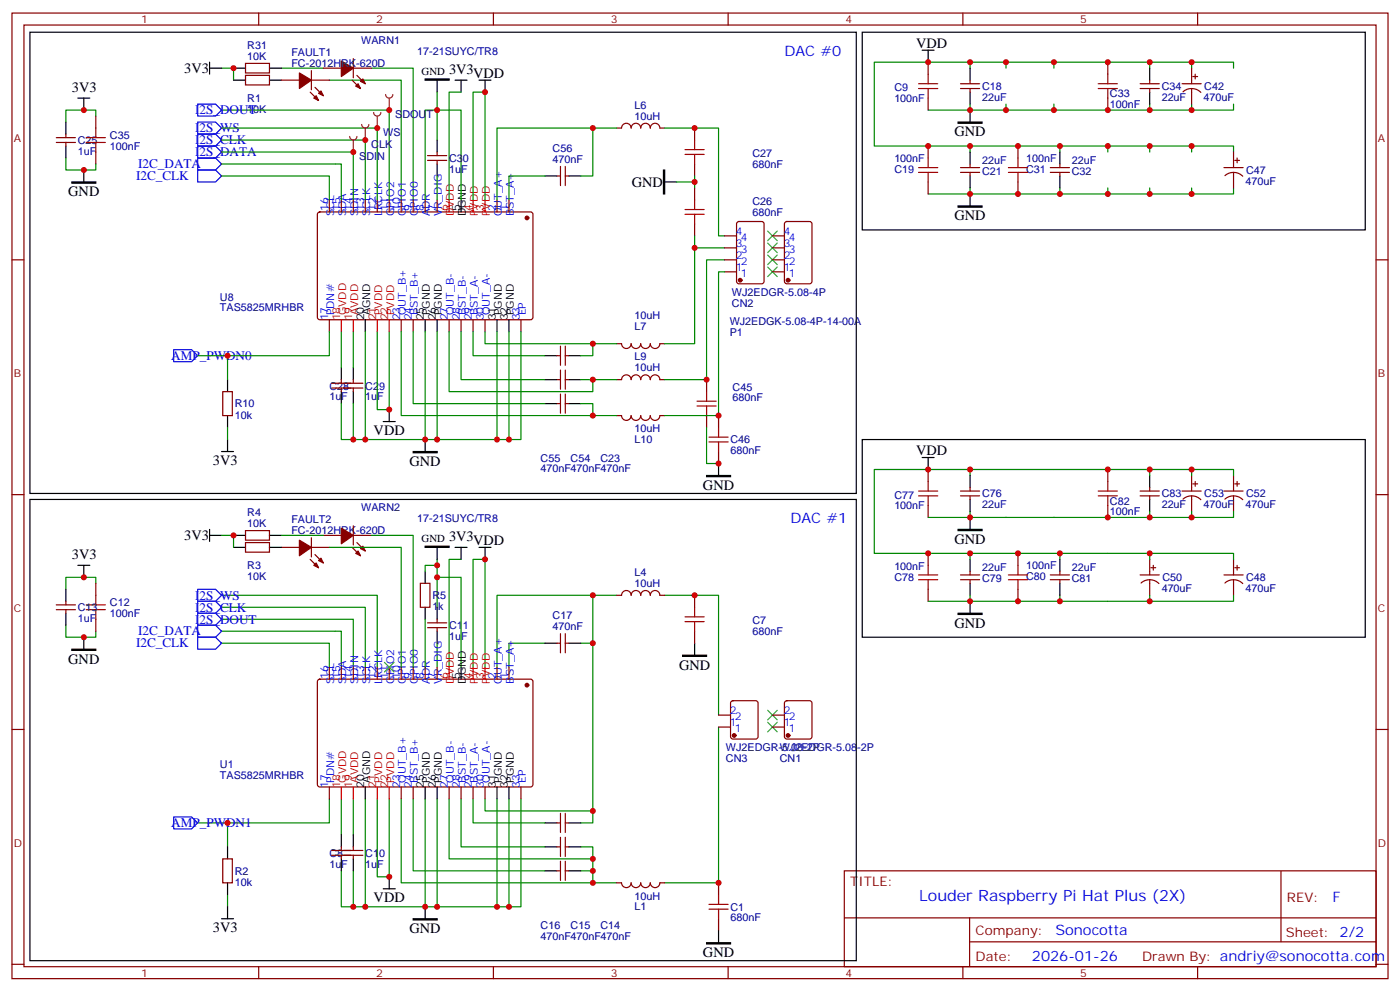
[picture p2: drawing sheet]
<svg xmlns="http://www.w3.org/2000/svg" width="412mm" height="292mm" viewBox="0 0 412 292" stroke-linecap="round" stroke-linejoin="round" font-family="sans-serif">
<g fill="none" stroke="#870000" stroke-width=".35">
<path d="M3.5 3.8h405.4v284.4h-405.4zM7.1 7.4h398.2v277.3h-398.2zM72.3 18.7h7.1v2.8h-7.1zM76.2 3.8v3.6M104.1 17.3v5.6M145.3 3.8v3.6M214.5 3.8v3.6M273.4 18.3v3.5M283.6 3.8v3.6M326.3 18.3v3.5M352.8 3.8v3.6M19.4 39.5v1"/>
<path d="M28.2 34.2v3.5M72.3 22.2h7.1v2.8h-7.1zM82.9 23.6h5.3M91.4 27.1l2.4 2.5M91.7 23.6h5.3M91.7 20.8v5.6M92.8 25.7l2.4 2.5M95.2 20.1h5.3M103.7 23.6l2.5 2.5M104.1 20.1h5.3M105.1 22.2l2.5 2.5M181.7 37.7h1.4a1.41 1.41 0 0 1 1.4-1.4 1.41 1.41 0 0 1 1.4 1.4 1.41 1.41 0 0 1 1.4-1.4 1.41 1.41 0 0 1 1.4 1.4 1.41 1.41 0 0 1 1.4-1.4 1.41 1.41 0 0 1 1.5 1.4 1.41 1.41 0 0 1 1.4-1.4 1.41 1.41 0 0 1 1.4 1.4h1.4"/>
<path d="M204.6 37.7v3.5M273.4 28.9v3.5M282.9 26.1h5.7M282.9 24.7h5.7M285.8 23.6v1.1M285.8 26.1v1M326.3 28.9v3.5M335.8 26.1h5.7M335.8 24.7h5.7M338.7 23.6v1.1M338.7 26.1v1M348.2 24.7h5.6"/>
<path d="M348.5 27a3.8 3.8 0 0 1 5.2 .2M351 20.1v4.6M351 26.1v4.6M351.4 22.5h1.4M352.1 21.8v1.4M16.6 41.9h5.6M16.6 40.5h5.6M19.4 41.9v1.1M28.2 44.8v3.5M97 58.9v3.5M100.5 58.9v3.5M104.1 58.9v3.5"/>
<path d="M107.6 58.9v3.5M111.1 58.9v3.5M114.7 58.9v3.5M118.2 58.9v3.5M121.7 58.9v3.5M125.2 58.9v3.5M125.9 47.2h5.7M125.9 45.8h5.7M128.8 44.8v1M128.8 47.2v1.1M128.8 58.9v3.5M146.4 58.9v3.5"/>
<path d="M149.9 58.9v3.5M164 51.8h1.1M165.1 49v5.6M166.5 49v5.6M166.5 51.8h1.1M204.6 48.3v3.5M204.6 55.4v3.5M273.4 43v3.5M273.4 53.6v3.5M282.9 49.4h5.7M282.9 50.8h5.7M285.8 48.3v1.1"/>
<path d="M285.8 50.8v1M299.9 43v3.5M299.9 53.6v3.5M309.4 49.4h5.6M309.4 50.8h5.6M312.2 48.3v1.1M312.2 50.8v1M360.5 49.4h5.7M360.8 51.7a3.8 3.8 0 0 1 5.3 .2M363.4 44.8v4.6M363.4 50.8v4.6M363.7 47.2h1.4"/>
<path d="M364.4 46.5v1.4M3.5 76.5h3.6M93.7 62.6l.5-.2 62.4 .1 .4 .6-.1 30.6-.6 .5-62.4-.1-.4-.6v-30.4zM204.6 65.9v3.6M405.3 76.5h3.6M97 94.2v3.5M118.2 94.2v3.5M121.7 94.2v3.5M132.3 94.2v3.5M135.8 94.2v3.5M139.3 94.2v3.5M142.9 94.2v3.5"/>
<path d="M153.5 94.2v3.5M65.6 115.3h2.8v7.1h-2.8zM97.7 114.3h9.2M97.7 112.9h9.2M100.5 111.8v1.1M100.5 114.3v1M104.1 111.8v1.1M104.1 114.3v1M164 104.7h1.1M164 111.8h1.1M164 118.9h1.1M165.1 101.9v5.7"/>
<path d="M165.1 109v5.6M165.1 116v5.7M166.5 101.9v5.7M166.5 109v5.6M166.5 116v5.7M166.5 104.7h1.1M166.5 111.8h1.1M166.5 118.9h1.1M181.7 101.2h1.4a1.41 1.41 0 0 0 1.4 1.4 1.41 1.41 0 0 0 1.4-1.4 1.41 1.41 0 0 0 1.4 1.4 1.41 1.41 0 0 0 1.4-1.4 1.41 1.41 0 0 0 1.4 1.4 1.41 1.41 0 0 0 1.5-1.4 1.41 1.41 0 0 0 1.4 1.4 1.41 1.41 0 0 0 1.4-1.4h1.4M181.7 111.8h1.4a1.41 1.41 0 0 1 1.4-1.4 1.41 1.41 0 0 1 1.4 1.4 1.41 1.41 0 0 1 1.4-1.4 1.41 1.41 0 0 1 1.4 1.4 1.41 1.41 0 0 1 1.4-1.4 1.41 1.41 0 0 1 1.5 1.4 1.41 1.41 0 0 1 1.4-1.4 1.41 1.41 0 0 1 1.4 1.4h1.4M208.1 111.8v3.5M181.7 122.4h1.4a1.41 1.41 0 0 0 1.4 1.4 1.41 1.41 0 0 0 1.4-1.4 1.41 1.41 0 0 0 1.4 1.4 1.41 1.41 0 0 0 1.4-1.4 1.41 1.41 0 0 0 1.4 1.4 1.41 1.41 0 0 0 1.5-1.4 1.41 1.41 0 0 0 1.4 1.4 1.41 1.41 0 0 0 1.4-1.4h1.4"/>
<path d="M208.1 122.4v3.5M211.7 122.4v3.5M211.7 133v3.5M273.4 138.3v3.5M326.3 138.3v3.5M3.5 145.7h3.6M273.4 148.8v3.6M282.9 144.6h5.7M282.9 146h5.7M285.8 143.5v1.1M285.8 146v1.1M326.3 148.8v3.6"/>
<path d="M335.8 144.6h5.7M335.8 146h5.7M338.7 143.5v1.1M338.7 146v1.1M348.2 144.6h5.6M348.5 147a3.8 3.8 0 0 1 5.2 .2M351 140v4.6M351 146v4.6M351.4 142.5h1.4M352.1 141.8v1.4M360.5 144.6h5.7M360.8 147a3.8 3.8 0 0 1 5.3 .2"/>
<path d="M363.4 140v4.6M363.4 146v4.6M363.7 142.5h1.4M364.4 141.8v1.4M405.3 145.7h3.6M273.4 162.9v3.6M273.4 173.5v3.6M282.9 169.3h5.7M282.9 170.7h5.7M285.8 168.2v1.1M285.8 170.7v1.1M299.9 162.9v3.6"/>
<path d="M299.9 173.5v3.6M309.4 169.3h5.6M309.4 170.7h5.6M312.2 168.2v1.1M312.2 170.7v1.1M335.8 169.3h5.7M336.1 171.7a3.8 3.8 0 0 1 5.3 .1M338.7 164.7v4.6M338.7 170.7v4.6M339 167.2h1.4M339.7 166.5v1.4M360.5 169.3h5.7"/>
<path d="M360.8 171.7a3.8 3.8 0 0 1 5.3 .1M363.4 164.7v4.6M363.4 170.7v4.6M363.7 167.2h1.4M364.4 166.5v1.4M3.5 214.8h3.6M405.3 214.8h3.6M248.7 256.4h156.6v28.3h-156.6zM377.3 256.5v20.8M248.7 270.3h156.5M285.6 277.3h119.6M285.6 270.3v14.1"/>
<path d="M3.5 284h3.6M76.2 284.7v3.5M145.3 284.7v3.5M214.5 284.7v3.5M283.6 284.7v3.5M352.8 284.7v3.5M405.3 284h3.6"/>
</g>
<g fill="none" stroke="#008700" stroke-width=".35">
<path d="M285.8 18.3v1.8M296.3 18.3h14.1v1.8M310.4 18.3h28.3v1.8M338.7 18.3h12.3v1.8M351 18.3h12.4v1.8M28.2 34.2v-1.8h-8.8v3.5M65.3 20.1h3.5v3.5M65.3 37.7h45.8v21.2M65.3 32.4h49.4v26.5M82.9 20.1h12.3M97 23.6h21.2v35.3M109.4 20.1h12.3v38.8"/>
<path d="M128.8 32.4h7v26.5M128.8 27.1v14.1M135.8 27.1h-3.5v31.8M174.6 37.7h7.1M195.8 37.7h15.9v31.8h1.7M273.4 32.4h22.9M285.8 30.7v1.7M296.3 20.1v-1.8h-38.8v24.7h28.3v1.8M296.3 30.7v1.7h14.1v-1.7M338.7 30.7v1.7h-28.3M351 30.7v1.7h-12.3M363.4 30.7v1.7h-12.4"/>
<path d="M19.4 46.5v3.6h8.8v-1.8M65.3 44.8h38.8v14.1M65.3 41.2h42.3v17.7M65.3 51.8h31.7v7.1M65.3 48.3h35.2v10.6M128.8 51.8v7.1M139.3 58.9v-31.8h3.6v31.8M160.5 51.8h-10.6v7.1M171.1 51.8h3.5v-14.1h-28.2v21.2M199.3 53.6h5.3v1.8M204.6 51.8v1.8M285.8 55.4v1.7h-12.4"/>
<path d="M285.8 43h26.4v1.8M312.2 43h14.1v1.8M312.2 55.4v1.7h-26.4M326.3 43h12.4v1.8M326.3 55.4v1.7h-14.1M338.7 55.4v1.7h-12.4M338.7 43h24.7v1.8M351 43v1.8M351 55.4v1.7M363.4 55.4v1.7h-24.7M204.6 69.5v3.5M213.4 76.5h-5.3v35.3h-12.3"/>
<path d="M213.4 73h-8.8v28.2h-8.8M97 97.7v7h-38.8M100.5 97.7v10.6M104.1 97.7v10.6M107.6 97.7v31.7h17.6M111.1 97.7v22.9h3.6v-22.9M118.2 97.7v24.7h56.4v-3.5h-3.5M121.7 97.7v21.2h38.8M125.2 97.7v31.7h28.3v-31.7M128.8 97.7v31.7M132.3 97.7v17.6h42.3v-3.5h-3.5M135.8 97.7v14.1h24.7"/>
<path d="M139.3 97.7v7h21.2M142.9 97.7v3.5h31.7v3.5h-3.5M146.4 97.7v31.7M149.9 97.7v31.7M67 104.7v7.1M100.5 118.9v10.5h3.6M104.1 118.9v10.5h3.5M174.6 101.2h7.1M174.6 111.8h7.1M67 125.9v3.5M174.6 122.4h7.1M208.1 125.9v10.6h3.6"/>
<path d="M285.8 138.3v1.7M338.7 138.3h12.3v1.7M351 138.3h12.4v1.7M285.8 150.6v1.8M338.7 150.6v1.8h-65.3M338.7 140v-1.7h-81.2v24.6h28.3v1.8M351 150.6v1.8h-12.3M363.4 150.6v1.8h-12.4M285.8 162.9h26.4v1.8M285.8 175.3v1.8h-12.4M312.2 175.3v1.8h-26.4M312.2 162.9h26.5v1.8"/>
<path d="M338.7 162.9h24.7v1.8M338.7 175.3v1.8h-26.5M363.4 175.3v1.8h-24.7"/>
</g>
<path d="M125.2 23.2h7.1v.4h-7.1zM282.2 35.9h7.1v.4h-7.1zM21.2 53.6h7v.3h-7zM195.4 50.1h.4v7h-.4zM282.2 60.6h7.1v.4h-7.1zM121.7 133h7.1v.3h-7.1zM208.1 140h7.1v.4h-7.1zM282.2 155.9h7.1v.3h-7.1zM282.2 180.6h7.1v.3h-7.1z" fill="#000" stroke="#000" stroke-width=".35"/>
<g fill="none" stroke="#000" stroke-width=".35">
<path d="M8.8 9.5h243.4v135.8h-243.4zM61.7 18.3v3.5M254 9.5h148.2v58.2h-148.2zM271.6 14.8h3.6M273.4 14.8v3.5M19.4 35.9v3.6M22.9 28.9h3.6M24.7 28.9v3.5M61.7 20.1h3.6M68.8 20.1h3.5M68.8 23.6h3.5M79.4 20.1h3.5"/>
<path d="M79.4 23.6h3.5M128.8 23.6v3.5M134.1 23.6h3.5M135.8 23.6v3.5M141.1 23.6h3.5M142.9 23.6v3.5M285.8 20.1v3.5M285.8 27.1v3.6M285.8 32.4v3.5M338.7 20.1v3.5M338.7 27.1v3.6M19.4 43v3.5"/>
<path d="M24.7 50.1v3.5M128.8 41.2v3.6M128.8 48.3v3.5M135.8 58.9v3.5M160.5 51.8h3.5M167.6 51.8h3.5M195.8 53.6h3.5M285.8 44.8v3.5M285.8 51.8v3.6M285.8 57.1v3.5M312.2 44.8v3.5M312.2 51.8v3.6"/>
<path d="M107.6 94.2v3.5M125.2 94.2v3.5M128.8 94.2v3.5M146.4 94.2v3.5M149.9 94.2v3.5M67 111.8v3.5M100.5 108.3v3.5M100.5 115.3v3.6M104.1 108.3v3.5M104.1 115.3v3.6M160.5 104.7h3.5M160.5 111.8h3.5"/>
<path d="M160.5 118.9h3.5M167.6 104.7h3.5M167.6 111.8h3.5M167.6 118.9h3.5M65.3 133h3.5M67 122.4v3.5M67 129.4v3.6M112.9 124.1h3.5M114.7 120.6v3.5M125.2 129.4v3.6M211.7 136.5v3.5M254 129.4h148.2v58.2h-148.2z"/>
<path d="M271.6 134.7h3.6M273.4 134.7v3.6M285.8 140v3.5M285.8 147.1v3.5M285.8 152.4v3.5M338.7 140v3.5M338.7 147.1v3.5M285.8 164.7v3.5M285.8 171.8v3.5M285.8 177.1v3.5M312.2 164.7v3.5M312.2 171.8v3.5"/>
</g>
<g fill="none" stroke="#a10000" stroke-width=".35">
<path d="M28.2 37.7v2.8M270.6 26.1h5.6M270.6 24.7h5.6M273.4 21.8v2.9M273.4 26.1v2.8M323.5 26.1h5.6M323.5 24.7h5.6M326.3 21.8v2.9M326.3 26.1v2.8M25.4 41.9h5.6M25.4 40.5h5.6M28.2 41.9v2.9"/>
<path d="M201.8 45.5h5.6M201.8 44.1h5.6M204.6 41.2v2.9M204.6 45.5v2.8M204.6 58.9v2.8M270.6 49.4h5.6M270.6 50.8h5.6M273.4 46.5v2.9M273.4 50.8v2.8M297 49.4h5.7M297 50.8h5.7M299.9 46.5v2.9"/>
<path d="M299.9 50.8v2.8M201.8 63.1h5.6M201.8 61.7h5.6M204.6 63.1v2.8M205.3 119.6h5.7M205.3 118.1h5.7M208.1 115.3v2.8M208.1 119.6v2.8M208.8 130.1h5.7M208.8 128.7h5.7M211.7 125.9v2.8M211.7 130.1v2.9"/>
<path d="M270.6 146h5.6M270.6 144.6h5.6M273.4 141.8v2.8M273.4 146v2.8M323.5 146h5.6M323.5 144.6h5.6M326.3 141.8v2.8M326.3 146v2.8M270.6 169.3h5.6M270.6 170.7h5.6M273.4 166.5v2.8M273.4 170.7v2.8"/>
<path d="M297 169.3h5.7M297 170.7h5.7M299.9 166.5v2.8M299.9 170.7v2.8"/>
</g>
<g fill="#870000" stroke="#870000" stroke-width=".35">
<path d="M106.9 23.2l.7 1.5-1.4-.7z"/>
<path d="M104.8 25.4l.7-.7 .7 1.4z"/>
<path d="M100.5 18l3.6 2.1-3.6 2.4z"/>
<path d="M94.5 26.8l.7 1.4-1.4-.7z"/>
<path d="M93.1 28.2l.7 1.4-1.4-.7z"/>
<path d="M88.2 21.5l3.5 2.1-3.5 2.5z"/>
<circle cx="155.2" cy="64.2" r=".53"/>
</g>
<path d="M132.3 58.9v3.5M139.3 58.9v3.5M142.9 58.9v3.5M100.5 94.2v3.5M104.1 94.2v3.5M111.1 94.2v3.5M114.7 94.2v3.5" fill="none" stroke="#f00" stroke-width=".35"/>
<path d="M58.2 35.9h5.3l1.8 1.8-1.8 1.8h-5.3zM58.2 39.5h5.3l1.8 1.7-1.8 1.8h-5.3zM58.2 30.7h5.3l1.8 1.7-1.8 1.8h-5.3zM58.2 43h5.3l1.8 1.8-1.8 1.7h-5.3zM58.2 46.5h5.3l1.8 1.8-1.8 1.8h-5.3zM58.2 50.1h5.3l1.8 1.7-1.8 1.8h-5.3zM51.2 103h5.2l1.8 1.7-1.8 1.8h-5.2z" fill="none" stroke="#00f" stroke-width=".35"/>
<path d="M103 40.2a1.06 1.06 0 0 0 1.1 1 1.06 1.06 0 0 0 1-1M104.1 41.2v3.6" fill="none" stroke="#8c2424" stroke-width=".35"/>
<circle cx="104.1" cy="44.8" r=".18" fill="#8c2424"/>
<path d="M106.5 36.7a1.06 1.06 0 0 0 1.1 1 1.06 1.06 0 0 0 1.1-1M107.6 37.7v3.5" fill="none" stroke="#8c2424" stroke-width=".35"/>
<circle cx="107.6" cy="41.2" r=".18" fill="#8c2424"/>
<path d="M110.1 33.1a1.06 1.06 0 0 0 1 1.1 1.06 1.06 0 0 0 1.1-1.1M111.1 34.2v3.5" fill="none" stroke="#8c2424" stroke-width=".35"/>
<circle cx="111.1" cy="37.7" r=".18" fill="#8c2424"/>
<g fill="none" stroke="#008700" stroke-width=".35">
<path d="M128.8 32.4h-3.6v26.5M213.4 80h-1.7v42.4h-15.9M65.3 157.7h3.5v3.5M82.9 157.7h12.3M109.4 157.7h12.3v38.8M28.2 171.8v-1.8h-8.8v3.5M65.3 175.3h45.8v21.2M65.3 178.8h42.3v17.7M97 161.2h21.2v35.3M128.8 170h7v26.5M128.8 166.5h-3.6v1.7M128.8 164.7v14.1"/>
<path d="M135.8 164.7h-3.5v31.8M174.6 175.3h7.1M195.8 175.3h15.9v35.3M19.4 184.1v3.5h8.8v-1.7M65.3 185.9h35.2v10.6M65.3 189.4h31.7v7.1M65.3 182.4h38.8v14.1M125.2 182.4v14.1M128.8 189.4v7.1M139.3 196.5v-31.8h3.6v31.8M160.5 189.4h-10.6v7.1M171.1 189.4h3.5v-14.1h-28.2v21.2"/>
<path d="M174.6 189.4v49.4M211.7 214.1v45.9h-15.9M97 235.3v7h-38.8M100.5 235.3v10.6M104.1 235.3v10.6M107.6 235.3v31.7h17.6M111.1 235.3v22.9h3.6v-22.9M118.2 235.3v24.7h56.4v-3.6h-3.5M121.7 235.3v21.1h38.8M125.2 235.3v31.7h28.3v-31.7M128.8 235.3v31.7M132.3 235.3v17.6h42.3v-3.5h-3.5"/>
<path d="M135.8 235.3v14.1h24.7M139.3 235.3v7h21.2M142.9 235.3v3.5h31.7v3.5h-3.5M146.4 235.3v31.7M149.9 235.3v31.7M67 242.3v7.1M100.5 256.4v10.6h3.6M104.1 256.4v10.6h3.5M174.6 260h7.1M174.6 252.9v3.5M67 263.5v3.5"/>
</g>
<g fill="none" stroke="#870000" stroke-width=".35">
<path d="M213.4 76.5h3.6M213.4 73h3.6M213.4 69.5h3.6M217.2 65.4l.5-.2h6.7l.6 .5 .1 17.2-.5 .6-6.9 .1-.7-.5v-17.2zM227.5 76.5h3.6M227.5 73h3.6M227.5 69.5h3.6M231.3 65.4l.5-.2h6.7l.6 .5 .1 17.2-.5 .6-6.9 .1-.7-.5v-17.2zM213.4 80h3.6M227.5 80h3.6M72.3 159.8h7.1v2.8h-7.1zM72.3 156.2h7.1v2.9h-7.1z"/>
<path d="M91.7 158.4v5.6M95.2 157.7h5.3M104.1 154.8v5.7M104.1 157.7h5.3M105.1 159.8l2.5 2.4M16.6 179.5h5.6M16.6 178.1h5.6M19.4 177.1v1M19.4 179.5v1.1M28.2 171.8v3.5M82.9 161.2h5.3M91.4 164.7l2.4 2.5"/>
<path d="M91.7 161.2h5.3M92.8 163.3l2.4 2.5M103.7 161.2l2.5 2.5M123.8 171.8h2.8v7h-2.8zM181.7 175.3h1.4a1.41 1.41 0 0 1 1.4-1.4 1.41 1.41 0 0 1 1.4 1.4 1.41 1.41 0 0 1 1.4-1.4 1.41 1.41 0 0 1 1.4 1.4 1.41 1.41 0 0 1 1.4-1.4 1.41 1.41 0 0 1 1.5 1.4 1.41 1.41 0 0 1 1.4-1.4 1.41 1.41 0 0 1 1.4 1.4h1.4M204.6 175.3v3.5M28.2 182.4v3.5M97 196.5v3.5M100.5 196.5v3.5M104.1 196.5v3.5M107.6 196.5v3.5M111.1 196.5v3.5"/>
<path d="M114.7 196.5v3.5M118.2 196.5v3.5M121.7 196.5v3.5M125.2 196.5v3.5M125.9 184.8h5.7M125.9 183.4h5.7M128.8 182.4v1M128.8 184.8v1.1M128.8 196.5v3.5M146.4 196.5v3.5M149.9 196.5v3.5M164 189.4h1.1"/>
<path d="M165.1 186.6v5.6M166.5 186.6v5.6M166.5 189.4h1.1M204.6 185.9v3.5M93.7 200.2l.5-.2h62.4l.4 .7-.1 30.6-.6 .4h-62.4l-.4-.7v-30.3zM211.7 214.1h3.5M211.7 210.6h3.5M215.4 206.5l.5-.2h6.7l.5 .2 .2 .5v9.9l-.2 .5-.5 .2h-6.7l-.5-.2-.2-.5v-9.9zM227.5 214.1h3.6M227.5 210.6h3.6M231.3 206.5l.5-.2h6.7l.5 .2 .2 .5v9.9l-.3 .5-.4 .2h-6.7l-.5-.2-.2-.5v-9.9zM97 231.7v3.6"/>
<path d="M118.2 231.7v3.6M121.7 231.7v3.6M132.3 231.7v3.6M135.8 231.7v3.6M139.3 231.7v3.6M142.9 231.7v3.6M153.5 231.7v3.6M165.1 239.5v5.6M166.5 239.5v5.6M65.6 252.9h2.8v7.1h-2.8zM97.7 251.8h9.2M97.7 250.4h9.2"/>
<path d="M100.5 249.4v1M100.5 251.8v1.1M104.1 249.4v1M104.1 251.8v1.1M164 256.4h1.1M164 249.4h1.1M164 242.3h1.1M165.1 246.6v5.6M165.1 253.6v5.7M166.5 246.6v5.6M166.5 253.6v5.7M166.5 256.4h1.1"/>
<path d="M166.5 249.4h1.1M166.5 242.3h1.1M181.7 260h1.4a1.41 1.41 0 0 0 1.4 1.4 1.41 1.41 0 0 0 1.4-1.4 1.41 1.41 0 0 0 1.4 1.4 1.41 1.41 0 0 0 1.4-1.4 1.41 1.41 0 0 0 1.4 1.4 1.41 1.41 0 0 0 1.5-1.4 1.41 1.41 0 0 0 1.4 1.4 1.41 1.41 0 0 0 1.4-1.4h1.4M211.7 260v3.5M211.7 270.5v3.6"/>
</g>
<g fill="#870000" stroke="#870000" stroke-width=".35">
<path d="M94.5 164.4l.7 1.4-1.4-.7z"/>
<path d="M92.4 166.5l.7-.7 .7 1.4z"/>
<path d="M88.2 159.1l3.5 2.1-3.5 2.5z"/>
<path d="M106.2 161.5l.7-.7 .7 1.4z"/>
<path d="M104.8 162.9l.7-.7 .7 1.5z"/>
<path d="M100.5 155.5l3.6 2.2-3.6 2.4z"/>
<circle cx="218" cy="82.5" r=".53"/>
<circle cx="232.1" cy="82.5" r=".53"/>
<circle cx="155.2" cy="201.8" r=".53"/>
<circle cx="216.3" cy="216.6" r=".53"/>
<circle cx="232.1" cy="216.6" r=".53"/>
</g>
<g fill="none" stroke="#3c3" stroke-width=".35">
<path d="M226.1 68.1l2.9 2.8M226.1 71.6l2.9 2.8M226.1 75.1l2.9 2.8M226.1 78.6l2.9 2.9M229 68.1l-2.9 2.8M229 71.6l-2.9 2.8M229 75.1l-2.9 2.8M229 78.6l-2.9 2.9M113.2 195.1l2.9 2.8M116.1 195.1l-2.9 2.8M226.1 212.7l2.9 2.8M226.1 209.2l2.9 2.8"/>
<path d="M229 212.7l-2.9 2.8M229 209.2l-2.9 2.8"/>
</g>
<g fill="none" stroke="#000" stroke-width=".35">
<path d="M8.8 147.1h243.4v135.8h-243.4zM61.7 157.7h3.6M61.7 155.9v3.5M68.8 157.7h3.5M79.4 157.7h3.5M19.4 173.5v3.6M22.9 166.5h3.6M24.7 166.5v3.5M68.8 161.2h3.5M79.4 161.2h3.5M125.2 168.2v3.6M125.2 178.8v3.6"/>
<path d="M128.8 161.2v3.5M128.8 178.8v3.6M134.1 161.2h3.5M135.8 161.2v3.5M141.1 161.2h3.5M142.9 161.2v3.5M19.4 180.6v3.5M24.7 187.6v3.6M128.8 185.9v3.5M135.8 196.5v3.5M160.5 189.4h3.5M167.6 189.4h3.5"/>
<path d="M204.6 189.4v3.5M107.6 231.7v3.6M125.2 231.7v3.6M128.8 231.7v3.6M146.4 231.7v3.6M149.9 231.7v3.6M67 249.4v3.5M67 260v3.5M100.5 245.9v3.5M100.5 252.9v3.5M104.1 245.9v3.5M104.1 252.9v3.5"/>
<path d="M114.7 258.2v3.5M160.5 256.4h3.5M160.5 249.4h3.5M160.5 242.3h3.5M167.6 256.4h3.5M167.6 249.4h3.5M167.6 242.3h3.5M65.3 270.5h3.5M67 267v3.5M112.9 261.7h3.5M125.2 267v3.5M211.7 274.1v3.5"/>
</g>
<path d="M125.2 160.8h7.1v.4h-7.1zM21.2 191.2h7v.3h-7zM201.1 192.9h7v.4h-7zM121.7 270.5h7.1v.4h-7.1zM208.1 277.6h7.1v.4h-7.1z" fill="#000" stroke="#000" stroke-width=".35"/>
<path d="M25.4 179.5h5.6M25.4 178.1h5.6M28.2 175.3v2.8M28.2 179.5v2.9M204.6 178.8v2.8M201.8 183.1h5.6M201.8 181.6h5.6M204.6 183.1v2.8M208.8 267.7h5.7M208.8 266.3h5.7M211.7 263.5v2.8M211.7 267.7v2.8" fill="none" stroke="#a10000" stroke-width=".35"/>
<path d="M58.2 177.1h5.3l1.8 1.7-1.8 1.8h-5.3zM58.2 173.5h5.3l1.8 1.8-1.8 1.8h-5.3zM58.2 187.6h5.3l1.8 1.8-1.8 1.8h-5.3zM58.2 184.1h5.3l1.8 1.8-1.8 1.7h-5.3zM58.2 180.6h5.3l1.8 1.8-1.8 1.7h-5.3zM51.2 240.6h5.2l1.8 1.7-1.8 1.8h-5.2z" fill="none" stroke="#00f" stroke-width=".35"/>
<path d="M132.3 196.5v3.5M139.3 196.5v3.5M142.9 196.5v3.5M100.5 231.7v3.6M104.1 231.7v3.6M111.1 231.7v3.6M114.7 231.7v3.6" fill="none" stroke="#f00" stroke-width=".35"/>
<path d="M113.6 27.8a1.06 1.06 0 0 0 1.1 1.1 1.06 1.06 0 0 0 1-1.1M114.7 28.9v3.5" fill="none" stroke="#8c2424" stroke-width=".35"/>
<circle cx="114.7" cy="32.4" r=".18" fill="#8c2424"/>
<g fill="#c00">
<circle cx="312.2" cy="57.1" r=".88"/>
<circle cx="299.9" cy="57.1" r=".88"/>
<circle cx="312.2" cy="43" r=".88"/>
<circle cx="299.9" cy="43" r=".88"/>
<circle cx="296.3" cy="18.3" r=".88"/>
<circle cx="338.7" cy="57.1" r=".88"/>
<circle cx="338.7" cy="43" r=".88"/>
<circle cx="351" cy="32.4" r=".88"/>
<circle cx="326.3" cy="57.1" r=".88"/>
<circle cx="326.3" cy="43" r=".88"/>
<circle cx="351" cy="18.3" r=".88"/>
<circle cx="338.7" cy="32.4" r=".88"/>
<circle cx="338.7" cy="18.3" r=".88"/>
<circle cx="326.3" cy="18.3" r=".88"/>
<circle cx="310.4" cy="18.3" r=".88"/>
<circle cx="326.3" cy="32.4" r=".88"/>
<circle cx="310.4" cy="32.4" r=".88"/>
<circle cx="285.8" cy="57.1" r=".88"/>
<circle cx="285.8" cy="43" r=".88"/>
<circle cx="273.4" cy="43" r=".88"/>
<circle cx="273.4" cy="18.3" r=".88"/>
<circle cx="285.8" cy="18.3" r=".88"/>
<circle cx="285.8" cy="32.4" r=".88"/>
<circle cx="296.3" cy="32.4" r=".88"/>
<circle cx="351" cy="43" r=".88"/>
<circle cx="351" cy="57.1" r=".88"/>
<circle cx="285.8" cy="152.4" r=".88"/>
<circle cx="285.8" cy="138.3" r=".88"/>
<circle cx="273.4" cy="138.3" r=".88"/>
<circle cx="273.4" cy="162.9" r=".88"/>
<circle cx="285.8" cy="162.9" r=".88"/>
<circle cx="285.8" cy="177.1" r=".88"/>
<circle cx="326.3" cy="152.4" r=".88"/>
<circle cx="326.3" cy="138.3" r=".88"/>
<circle cx="338.7" cy="138.3" r=".88"/>
<circle cx="338.7" cy="152.4" r=".88"/>
<circle cx="351" cy="138.3" r=".88"/>
<circle cx="351" cy="152.4" r=".88"/>
<circle cx="338.7" cy="162.9" r=".88"/>
<circle cx="299.9" cy="162.9" r=".88"/>
<circle cx="312.2" cy="162.9" r=".88"/>
<circle cx="299.9" cy="177.1" r=".88"/>
<circle cx="312.2" cy="177.1" r=".88"/>
<circle cx="338.7" cy="177.1" r=".88"/>
<circle cx="68.8" cy="20.1" r=".88"/>
<circle cx="146.4" cy="129.4" r=".88"/>
<circle cx="149.9" cy="129.4" r=".88"/>
<circle cx="125.2" cy="129.4" r=".88"/>
<circle cx="128.8" cy="129.4" r=".88"/>
<circle cx="174.6" cy="37.7" r=".88"/>
<circle cx="174.6" cy="101.2" r=".88"/>
<circle cx="174.6" cy="111.8" r=".88"/>
<circle cx="174.6" cy="122.4" r=".88"/>
<circle cx="107.6" cy="129.4" r=".88"/>
<circle cx="104.1" cy="129.4" r=".88"/>
<circle cx="67" cy="104.7" r=".88"/>
<circle cx="142.9" cy="27.1" r=".88"/>
<circle cx="114.7" cy="120.6" r=".88"/>
<circle cx="128.8" cy="32.4" r=".88"/>
<circle cx="24.7" cy="32.4" r=".88"/>
<circle cx="24.7" cy="50.1" r=".88"/>
<circle cx="204.6" cy="73" r=".88"/>
<circle cx="208.1" cy="111.8" r=".88"/>
<circle cx="204.6" cy="37.7" r=".88"/>
<circle cx="204.6" cy="53.6" r=".88"/>
<circle cx="104.1" cy="44.8" r=".88"/>
<circle cx="107.6" cy="41.2" r=".88"/>
<circle cx="111.1" cy="37.7" r=".88"/>
<circle cx="211.7" cy="122.4" r=".88"/>
<circle cx="211.7" cy="136.5" r=".88"/>
<circle cx="211.7" cy="260" r=".88"/>
<circle cx="204.6" cy="175.3" r=".88"/>
<circle cx="24.7" cy="187.6" r=".88"/>
<circle cx="24.7" cy="170" r=".88"/>
<circle cx="128.8" cy="170" r=".88"/>
<circle cx="114.7" cy="258.2" r=".88"/>
<circle cx="142.9" cy="164.7" r=".88"/>
<circle cx="67" cy="242.3" r=".88"/>
<circle cx="104.1" cy="267" r=".88"/>
<circle cx="107.6" cy="267" r=".88"/>
<circle cx="174.6" cy="260" r=".88"/>
<circle cx="174.6" cy="238.8" r=".88"/>
<circle cx="174.6" cy="175.3" r=".88"/>
<circle cx="128.8" cy="267" r=".88"/>
<circle cx="125.2" cy="267" r=".88"/>
<circle cx="149.9" cy="267" r=".88"/>
<circle cx="146.4" cy="267" r=".88"/>
<circle cx="68.8" cy="157.7" r=".88"/>
<circle cx="174.6" cy="189.4" r=".88"/>
<circle cx="174.6" cy="256.4" r=".88"/>
<circle cx="174.6" cy="252.9" r=".88"/>
<circle cx="128.8" cy="166.5" r=".88"/>
<circle cx="114.7" cy="32.4" r=".88"/>
</g>
<text font-size="4.6" fill="#00f" x="270.8" y="265.5">Louder Raspberry Pi Hat Plus (2X)</text>
<g font-size="4.2" fill="#00f">
<text x="231.1" y="16.5">DAC #0</text>
<text x="232.8" y="154.1">DAC #1</text>
<text x="392.5" y="265.7">F</text>
<text x="310.9" y="275.3">Sonocotta</text>
<text x="304" y="283.1">2026-01-26</text>
</g>
<g font-size="4.2">
<text x="269.9" y="14.1">VDD</text>
<text x="54.3" y="21.5">3V3</text>
<text x="132.3" y="21.8">3V3</text>
<text x="139.3" y="22.9">VDD</text>
<text x="21.2" y="27.1">3V3</text>
<text x="281.2" y="40.2">GND</text>
<text x="20.1" y="57.8">GND</text>
<text x="186.1" y="55">GND</text>
<text x="281.2" y="64.9">GND</text>
<text x="110.1" y="128.1">VDD</text>
<text x="62.7" y="136.9">3V3</text>
<text x="120.6" y="137.2">GND</text>
<text x="269.9" y="134">VDD</text>
<text x="207.1" y="144.3">GND</text>
<text x="54.3" y="159.1">3V3</text>
<text x="132.3" y="159.4">3V3VDD</text>
<text x="281.2" y="160.1">GND</text>
<text x="21.2" y="164.7">3V3</text>
<text x="281.2" y="184.8">GND</text>
<text x="20.1" y="195.4">GND</text>
<text x="200" y="197.2">GND</text>
<text x="110.1" y="265.7">VDD</text>
<text x="62.7" y="274.4">3V3</text>
<text x="120.6" y="274.8">GND</text>
<text x="207.1" y="281.8">GND</text>
</g>
<g font-size="3.9" fill="#00f">
<text x="57.5" y="33.7">I2S_DOUT</text>
<text x="57.5" y="39">I2S_WS</text>
<text x="57.5" y="42.5">I2S_CLK</text>
<text x="57.5" y="46">I2S_DATA</text>
<text x="40.1" y="53.1">I2C_CLK</text>
<text x="40.7" y="49.5">I2C_DATA</text>
<text x="50.4" y="106">AMP_PWDN0</text>
<text x="57.5" y="176.6">I2S_WS</text>
<text x="57.5" y="183.6">I2S_DOUT</text>
<text x="57.5" y="180.1">I2S_CLK</text>
<text x="40.1" y="190.6">I2C_CLK</text>
<text x="40.7" y="187.1">I2C_DATA</text>
<text x="50.4" y="243.6">AMP_PWDN1</text>
</g>
<g font-size="3.9" fill="#800">
<text x="250.5" y="261">TITLE:</text>
<text x="379.1" y="265.7">REV:</text>
<text x="287.4" y="275.2">Company:</text>
<text x="378.7" y="275.8">Sheet: 2/2</text>
<text x="287.4" y="282.9">Date:</text>
<text x="336.4" y="283">Drawn By: andriy@sonocotta.com</text>
</g>
<g font-size="3.2" fill="#800">
<text x="41.6" y="6.8">1</text>
<text x="110.8" y="6.8">2</text>
<text x="179.9" y="6.8">3</text>
<text x="249.1" y="6.8">4</text>
<text x="318.2" y="6.8">5</text>
<text x="4.1" y="41.9">A</text>
<text x="405.9" y="41.9">A</text>
<text x="4.1" y="111.1">B</text>
<text x="405.9" y="111.1">B</text>
<text x="4.1" y="180.2">C</text>
<text x="405.9" y="180.2">C</text>
<text x="4.1" y="249.4">D</text>
<text x="405.9" y="249.4">D</text>
<text x="41.6" y="287.7">1</text>
<text x="110.8" y="287.7">2</text>
<text x="179.9" y="287.7">3</text>
<text x="249.1" y="287.7">4</text>
<text x="318.2" y="287.7">5</text>
</g>
<g font-size="3.2" fill="#000080">
<text x="72.8" y="17.6">10K</text>
<text x="72.8" y="14.4">R31</text>
<text x="85.8" y="16.5">FAULT1</text>
<text x="106.4" y="13">WARN1</text>
<text x="122.9" y="16.2">17-21SUYC/TR8</text>
<text x="85.8" y="19.7">FC-2012HRK-620D</text>
<text x="263.4" y="26.9">C9</text>
<text x="289.3" y="29.7">22uF</text>
<text x="289.3" y="26.5">C18</text>
<text x="326.9" y="28.6">C33</text>
<text x="342.2" y="29.7">22uF</text>
<text x="342.2" y="26.5">C34</text>
<text x="354.5" y="29.7">470uF</text>
<text x="354.7" y="26.4">C42</text>
<text x="72.8" y="33.2">10K</text>
<text x="72.8" y="30">R1</text>
<text x="116.4" y="34.6">SDOUT</text>
<text x="186.9" y="35.2">10uH</text>
<text x="186.9" y="32">L6</text>
<text x="263.4" y="30.1">100nF</text>
<text x="326.9" y="31.8">100nF</text>
<text x="32.4" y="40.9">C35</text>
<text x="112.9" y="39.9">WS</text>
<text x="22.9" y="45.6">1uF</text>
<text x="22.9" y="42.4">C25</text>
<text x="32.4" y="44.1">100nF</text>
<text x="105.8" y="47">SDIN</text>
<text x="109.4" y="43.5">CLK</text>
<text x="132.3" y="47.7">C30</text>
<text x="162.8" y="47.9">470nF</text>
<text x="162.8" y="44.7">C56</text>
<text x="221.6" y="46.2">C27</text>
<text x="263.4" y="47.8">100nF</text>
<text x="302.2" y="47.6">100nF</text>
<text x="132.3" y="50.9">1uF</text>
<text x="221.6" y="49.4">680nF</text>
<text x="263.4" y="51">C19</text>
<text x="289.3" y="48.2">22uF</text>
<text x="289.3" y="51.4">C21</text>
<text x="302.2" y="50.8">C31</text>
<text x="315.7" y="48.2">22uF</text>
<text x="315.7" y="51.4">C32</text>
<text x="367.1" y="51.1">C47</text>
<text x="366.9" y="54.4">470uF</text>
<text x="221.6" y="63.5">680nF</text>
<text x="221.6" y="60.3">C26</text>
<text x="64.8" y="88.5">U8</text>
<text x="215.6" y="87.2">WJ2EDGR-5.08-4P</text>
<text x="64.8" y="91.7">TAS5825MRHBR</text>
<text x="186.9" y="93.9">10uH</text>
<text x="214.9" y="95.7">WJ2EDGK-5.08-4P-14-00A</text>
<text x="215.6" y="90.4">CN2</text>
<text x="186.9" y="97.1">L7</text>
<text x="214.9" y="98.8">P1</text>
<text x="186.9" y="106.1">L9</text>
<text x="186.9" y="109.3">10uH</text>
<text x="69.1" y="120">R10</text>
<text x="97" y="117.9">1uF</text>
<text x="97" y="114.7">C28</text>
<text x="107.6" y="117.9">1uF</text>
<text x="107.6" y="114.7">C29</text>
<text x="215.8" y="118.2">680nF</text>
<text x="215.8" y="115">C45</text>
<text x="69.1" y="123.3">10k</text>
<text x="186.9" y="127.3">10uH</text>
<text x="186.9" y="130.5">L10</text>
<text x="215.2" y="130.6">C46</text>
<text x="159.3" y="135.9">C55</text>
<text x="168.1" y="135.9">C54</text>
<text x="176.9" y="135.9">C23</text>
<text x="215.2" y="133.8">680nF</text>
<text x="159.3" y="139.1">470nF470nF470nF</text>
<text x="263.4" y="146.8">C77</text>
<text x="289.3" y="149.6">22uF</text>
<text x="289.3" y="146.4">C76</text>
<text x="326.9" y="148.6">C82</text>
<text x="342.2" y="149.6">22uF</text>
<text x="342.2" y="146.4">C83</text>
<text x="354.5" y="149.6">470uF</text>
<text x="354.7" y="146.4">C53</text>
<text x="366.9" y="149.6">470uF</text>
<text x="367.1" y="146.4">C52</text>
<text x="72.8" y="155.2">10K</text>
<text x="72.8" y="152">R4</text>
<text x="85.8" y="154.1">FAULT2</text>
<text x="106.4" y="150.6">WARN2</text>
<text x="122.9" y="153.8">17-21SUYC/TR8</text>
<text x="263.4" y="150">100nF</text>
<text x="326.9" y="151.8">100nF</text>
<text x="85.8" y="157.3">FC-2012HRK-620D</text>
<text x="72.8" y="167.6">R3</text>
<text x="263.4" y="167.8">100nF</text>
<text x="302.2" y="167.6">100nF</text>
<text x="72.8" y="170.8">10K</text>
<text x="186.9" y="172.8">10uH</text>
<text x="186.9" y="169.6">L4</text>
<text x="263.4" y="171">C78</text>
<text x="289.3" y="168.1">22uF</text>
<text x="289.3" y="171.3">C79</text>
<text x="302.2" y="170.8">C80</text>
<text x="315.7" y="168.1">22uF</text>
<text x="315.7" y="171.3">C81</text>
<text x="342.4" y="171.1">C50</text>
<text x="367.1" y="171.1">C48</text>
<text x="22.9" y="180">C13</text>
<text x="32.4" y="178.5">C12</text>
<text x="127.4" y="179.6">1k</text>
<text x="127.4" y="176.4">R5</text>
<text x="342.2" y="174.3">470uF</text>
<text x="366.9" y="174.3">470uF</text>
<text x="22.9" y="183.2">1uF</text>
<text x="32.4" y="181.7">100nF</text>
<text x="132.3" y="185.3">C11</text>
<text x="162.8" y="185.5">470nF</text>
<text x="162.8" y="182.3">C17</text>
<text x="221.6" y="183.8">C7</text>
<text x="132.3" y="188.5">1uF</text>
<text x="221.6" y="187">680nF</text>
<text x="213.8" y="221.2">WJ2EDGR-5.08-2P</text>
<text x="229.7" y="221.2">WJ2EDGR-5.08-2P</text>
<text x="64.8" y="226.1">U1</text>
<text x="213.8" y="224.3">CN3</text>
<text x="229.7" y="224.3">CN1</text>
<text x="64.8" y="229.3">TAS5825MRHBR</text>
<text x="69.1" y="257.6">R2</text>
<text x="97" y="255.5">1uF</text>
<text x="97" y="252.3">C8</text>
<text x="107.6" y="255.5">1uF</text>
<text x="107.6" y="252.3">C10</text>
<text x="69.1" y="260.9">10k</text>
<text x="186.9" y="264.9">10uH</text>
<text x="186.9" y="268.1">L1</text>
<text x="215.2" y="268.2">C1</text>
<text x="159.3" y="273.5">C16</text>
<text x="168.1" y="273.5">C15</text>
<text x="176.9" y="273.5">C14</text>
<text x="215.2" y="271.3">680nF</text>
<text x="159.3" y="276.7">470nF470nF470nF</text>
</g>
<g font-size="3.2">
<text x="124.2" y="22.1">GND</text>
<text x="135.5" y="62.2" transform="rotate(-90 135.5 62.2)">5</text>
<text x="137.2" y="63.7" transform="rotate(-90 137.2 63.7)">DGND</text>
<text x="107.2" y="94.3" transform="rotate(-90 107.2 94.3)">20</text>
<text x="109" y="92.9" transform="rotate(-90 109 92.9)">AGND</text>
<text x="124.9" y="94.3" transform="rotate(-90 124.9 94.3)">25</text>
<text x="126.6" y="92.9" transform="rotate(-90 126.6 92.9)">PGND</text>
<text x="128.4" y="94.3" transform="rotate(-90 128.4 94.3)">26</text>
<text x="130.2" y="92.9" transform="rotate(-90 130.2 92.9)">PGND</text>
<text x="146" y="94.3" transform="rotate(-90 146 94.3)">31</text>
<text x="147.8" y="92.9" transform="rotate(-90 147.8 92.9)">PGND</text>
<text x="149.6" y="94.3" transform="rotate(-90 149.6 94.3)">32</text>
<text x="151.3" y="92.9" transform="rotate(-90 151.3 92.9)">PGND</text>
<text x="124.2" y="159.6">GND</text>
<text x="135.5" y="199.8" transform="rotate(-90 135.5 199.8)">5</text>
<text x="137.2" y="201.3" transform="rotate(-90 137.2 201.3)">DGND</text>
<text x="107.2" y="231.9" transform="rotate(-90 107.2 231.9)">20</text>
<text x="109" y="230.4" transform="rotate(-90 109 230.4)">AGND</text>
<text x="124.9" y="231.9" transform="rotate(-90 124.9 231.9)">25</text>
<text x="126.6" y="230.4" transform="rotate(-90 126.6 230.4)">PGND</text>
<text x="128.4" y="231.9" transform="rotate(-90 128.4 231.9)">26</text>
<text x="130.2" y="230.4" transform="rotate(-90 130.2 230.4)">PGND</text>
<text x="146" y="231.9" transform="rotate(-90 146 231.9)">31</text>
<text x="147.8" y="230.4" transform="rotate(-90 147.8 230.4)">PGND</text>
<text x="149.6" y="231.9" transform="rotate(-90 149.6 231.9)">32</text>
<text x="151.3" y="230.4" transform="rotate(-90 151.3 230.4)">PGND</text>
</g>
<g font-size="3.2" fill="#00f">
<text x="96.7" y="62.2" transform="rotate(-90 96.7 62.2)">16</text>
<text x="98.4" y="63.7" transform="rotate(-90 98.4 63.7)">SCL</text>
<text x="100.2" y="62.2" transform="rotate(-90 100.2 62.2)">15</text>
<text x="102" y="63.7" transform="rotate(-90 102 63.7)">SDA</text>
<text x="103.7" y="62.2" transform="rotate(-90 103.7 62.2)">14</text>
<text x="105.5" y="63.7" transform="rotate(-90 105.5 63.7)">SDIN</text>
<text x="107.2" y="62.2" transform="rotate(-90 107.2 62.2)">13</text>
<text x="109" y="63.7" transform="rotate(-90 109 63.7)">SCLK</text>
<text x="110.8" y="62.2" transform="rotate(-90 110.8 62.2)">12</text>
<text x="112.5" y="63.7" transform="rotate(-90 112.5 63.7)">LRCLK</text>
<text x="114.3" y="62.2" transform="rotate(-90 114.3 62.2)">11</text>
<text x="116.1" y="63.7" transform="rotate(-90 116.1 63.7)">GPIO2</text>
<text x="117.8" y="62.2" transform="rotate(-90 117.8 62.2)">10</text>
<text x="119.6" y="63.7" transform="rotate(-90 119.6 63.7)">GPIO1</text>
<text x="121.4" y="62.2" transform="rotate(-90 121.4 62.2)">9</text>
<text x="123.1" y="63.7" transform="rotate(-90 123.1 63.7)">GPIO0</text>
<text x="124.9" y="62.2" transform="rotate(-90 124.9 62.2)">8</text>
<text x="126.6" y="63.7" transform="rotate(-90 126.6 63.7)">ADR</text>
<text x="128.4" y="62.2" transform="rotate(-90 128.4 62.2)">7</text>
<text x="130.2" y="63.7" transform="rotate(-90 130.2 63.7)">VR_DIG</text>
<text x="146" y="62.2" transform="rotate(-90 146 62.2)">2</text>
<text x="147.8" y="63.7" transform="rotate(-90 147.8 63.7)">OUT_A+</text>
<text x="149.6" y="62.2" transform="rotate(-90 149.6 62.2)">1</text>
<text x="151.3" y="63.7" transform="rotate(-90 151.3 63.7)">BST_A+</text>
<text x="216.8" y="69.1">4</text>
<text x="218.3" y="70.9">4</text>
<text x="230.9" y="69.1">4</text>
<text x="232.4" y="70.9">4</text>
<text x="216.8" y="76.2">2</text>
<text x="216.8" y="72.6">3</text>
<text x="218.3" y="77.9">2</text>
<text x="218.3" y="74.4">3</text>
<text x="230.9" y="76.2">2</text>
<text x="230.9" y="72.6">3</text>
<text x="232.4" y="77.9">2</text>
<text x="232.4" y="74.4">3</text>
<text x="216.8" y="79.7">1</text>
<text x="218.3" y="81.5">1</text>
<text x="230.9" y="79.7">1</text>
<text x="232.4" y="81.5">1</text>
<text x="96.7" y="94.3" transform="rotate(-90 96.7 94.3)">17</text>
<text x="98.4" y="92.9" transform="rotate(-90 98.4 92.9)">PDN#</text>
<text x="117.8" y="94.3" transform="rotate(-90 117.8 94.3)">23</text>
<text x="119.6" y="92.9" transform="rotate(-90 119.6 92.9)">OUT_B+</text>
<text x="121.4" y="94.3" transform="rotate(-90 121.4 94.3)">24</text>
<text x="123.1" y="92.9" transform="rotate(-90 123.1 92.9)">BST_B+</text>
<text x="131.9" y="94.3" transform="rotate(-90 131.9 94.3)">27</text>
<text x="133.7" y="92.9" transform="rotate(-90 133.7 92.9)">OUT_B-</text>
<text x="135.5" y="94.3" transform="rotate(-90 135.5 94.3)">28</text>
<text x="137.2" y="92.9" transform="rotate(-90 137.2 92.9)">BST_B-</text>
<text x="139" y="94.3" transform="rotate(-90 139 94.3)">29</text>
<text x="140.8" y="92.9" transform="rotate(-90 140.8 92.9)">BST_A-</text>
<text x="142.5" y="94.3" transform="rotate(-90 142.5 94.3)">30</text>
<text x="144.3" y="92.9" transform="rotate(-90 144.3 92.9)">OUT_A-</text>
<text x="153.1" y="94.3" transform="rotate(-90 153.1 94.3)">33</text>
<text x="154.9" y="92.9" transform="rotate(-90 154.9 92.9)">EP</text>
<text x="96.7" y="199.8" transform="rotate(-90 96.7 199.8)">16</text>
<text x="98.4" y="201.3" transform="rotate(-90 98.4 201.3)">SCL</text>
<text x="100.2" y="199.8" transform="rotate(-90 100.2 199.8)">15</text>
<text x="102" y="201.3" transform="rotate(-90 102 201.3)">SDA</text>
<text x="103.7" y="199.8" transform="rotate(-90 103.7 199.8)">14</text>
<text x="105.5" y="201.3" transform="rotate(-90 105.5 201.3)">SDIN</text>
<text x="107.2" y="199.8" transform="rotate(-90 107.2 199.8)">13</text>
<text x="109" y="201.3" transform="rotate(-90 109 201.3)">SCLK</text>
<text x="110.8" y="199.8" transform="rotate(-90 110.8 199.8)">12</text>
<text x="112.5" y="201.3" transform="rotate(-90 112.5 201.3)">LRCLK</text>
<text x="114.3" y="199.8" transform="rotate(-90 114.3 199.8)">11</text>
<text x="116.1" y="201.3" transform="rotate(-90 116.1 201.3)">GPIO2</text>
<text x="117.8" y="199.8" transform="rotate(-90 117.8 199.8)">10</text>
<text x="119.6" y="201.3" transform="rotate(-90 119.6 201.3)">GPIO1</text>
<text x="121.4" y="199.8" transform="rotate(-90 121.4 199.8)">9</text>
<text x="123.1" y="201.3" transform="rotate(-90 123.1 201.3)">GPIO0</text>
<text x="124.9" y="199.8" transform="rotate(-90 124.9 199.8)">8</text>
<text x="126.6" y="201.3" transform="rotate(-90 126.6 201.3)">ADR</text>
<text x="128.4" y="199.8" transform="rotate(-90 128.4 199.8)">7</text>
<text x="130.2" y="201.3" transform="rotate(-90 130.2 201.3)">VR_DIG</text>
<text x="146" y="199.8" transform="rotate(-90 146 199.8)">2</text>
<text x="147.8" y="201.3" transform="rotate(-90 147.8 201.3)">OUT_A+</text>
<text x="149.6" y="199.8" transform="rotate(-90 149.6 199.8)">1</text>
<text x="151.3" y="201.3" transform="rotate(-90 151.3 201.3)">BST_A+</text>
<text x="215" y="213.7">1</text>
<text x="215" y="210.2">2</text>
<text x="216.5" y="215.5">1</text>
<text x="216.5" y="212">2</text>
<text x="230.9" y="213.7">1</text>
<text x="230.9" y="210.2">2</text>
<text x="232.4" y="215.5">1</text>
<text x="232.4" y="212">2</text>
<text x="96.7" y="231.9" transform="rotate(-90 96.7 231.9)">17</text>
<text x="98.4" y="230.4" transform="rotate(-90 98.4 230.4)">PDN#</text>
<text x="117.8" y="231.9" transform="rotate(-90 117.8 231.9)">23</text>
<text x="119.6" y="230.4" transform="rotate(-90 119.6 230.4)">OUT_B+</text>
<text x="121.4" y="231.9" transform="rotate(-90 121.4 231.9)">24</text>
<text x="123.1" y="230.4" transform="rotate(-90 123.1 230.4)">BST_B+</text>
<text x="131.9" y="231.9" transform="rotate(-90 131.9 231.9)">27</text>
<text x="133.7" y="230.4" transform="rotate(-90 133.7 230.4)">OUT_B-</text>
<text x="135.5" y="231.9" transform="rotate(-90 135.5 231.9)">28</text>
<text x="137.2" y="230.4" transform="rotate(-90 137.2 230.4)">BST_B-</text>
<text x="139" y="231.9" transform="rotate(-90 139 231.9)">29</text>
<text x="140.8" y="230.4" transform="rotate(-90 140.8 230.4)">BST_A-</text>
<text x="142.5" y="231.9" transform="rotate(-90 142.5 231.9)">30</text>
<text x="144.3" y="230.4" transform="rotate(-90 144.3 230.4)">OUT_A-</text>
<text x="153.1" y="231.9" transform="rotate(-90 153.1 231.9)">33</text>
<text x="154.9" y="230.4" transform="rotate(-90 154.9 230.4)">EP</text>
</g>
<g font-size="3.2" fill="#f00">
<text x="131.9" y="62.2" transform="rotate(-90 131.9 62.2)">6</text>
<text x="133.7" y="63.7" transform="rotate(-90 133.7 63.7)">DVDD</text>
<text x="139" y="62.2" transform="rotate(-90 139 62.2)">4</text>
<text x="140.8" y="63.7" transform="rotate(-90 140.8 63.7)">PVDD</text>
<text x="142.5" y="62.2" transform="rotate(-90 142.5 62.2)">3</text>
<text x="144.3" y="63.7" transform="rotate(-90 144.3 63.7)">PVDD</text>
<text x="100.2" y="94.3" transform="rotate(-90 100.2 94.3)">18</text>
<text x="102" y="92.9" transform="rotate(-90 102 92.9)">GVDD</text>
<text x="103.7" y="94.3" transform="rotate(-90 103.7 94.3)">19</text>
<text x="105.5" y="92.9" transform="rotate(-90 105.5 92.9)">AVDD</text>
<text x="110.8" y="94.3" transform="rotate(-90 110.8 94.3)">21</text>
<text x="112.5" y="92.9" transform="rotate(-90 112.5 92.9)">PVDD</text>
<text x="114.3" y="94.3" transform="rotate(-90 114.3 94.3)">22</text>
<text x="116.1" y="92.9" transform="rotate(-90 116.1 92.9)">PVDD</text>
<text x="131.9" y="199.8" transform="rotate(-90 131.9 199.8)">6</text>
<text x="133.7" y="201.3" transform="rotate(-90 133.7 201.3)">DVDD</text>
<text x="139" y="199.8" transform="rotate(-90 139 199.8)">4</text>
<text x="140.8" y="201.3" transform="rotate(-90 140.8 201.3)">PVDD</text>
<text x="142.5" y="199.8" transform="rotate(-90 142.5 199.8)">3</text>
<text x="144.3" y="201.3" transform="rotate(-90 144.3 201.3)">PVDD</text>
<text x="100.2" y="231.9" transform="rotate(-90 100.2 231.9)">18</text>
<text x="102" y="230.4" transform="rotate(-90 102 230.4)">GVDD</text>
<text x="103.7" y="231.9" transform="rotate(-90 103.7 231.9)">19</text>
<text x="105.5" y="230.4" transform="rotate(-90 105.5 230.4)">AVDD</text>
<text x="110.8" y="231.9" transform="rotate(-90 110.8 231.9)">21</text>
<text x="112.5" y="230.4" transform="rotate(-90 112.5 230.4)">PVDD</text>
<text x="114.3" y="231.9" transform="rotate(-90 114.3 231.9)">22</text>
<text x="116.1" y="230.4" transform="rotate(-90 116.1 230.4)">PVDD</text>
</g>
</svg>
